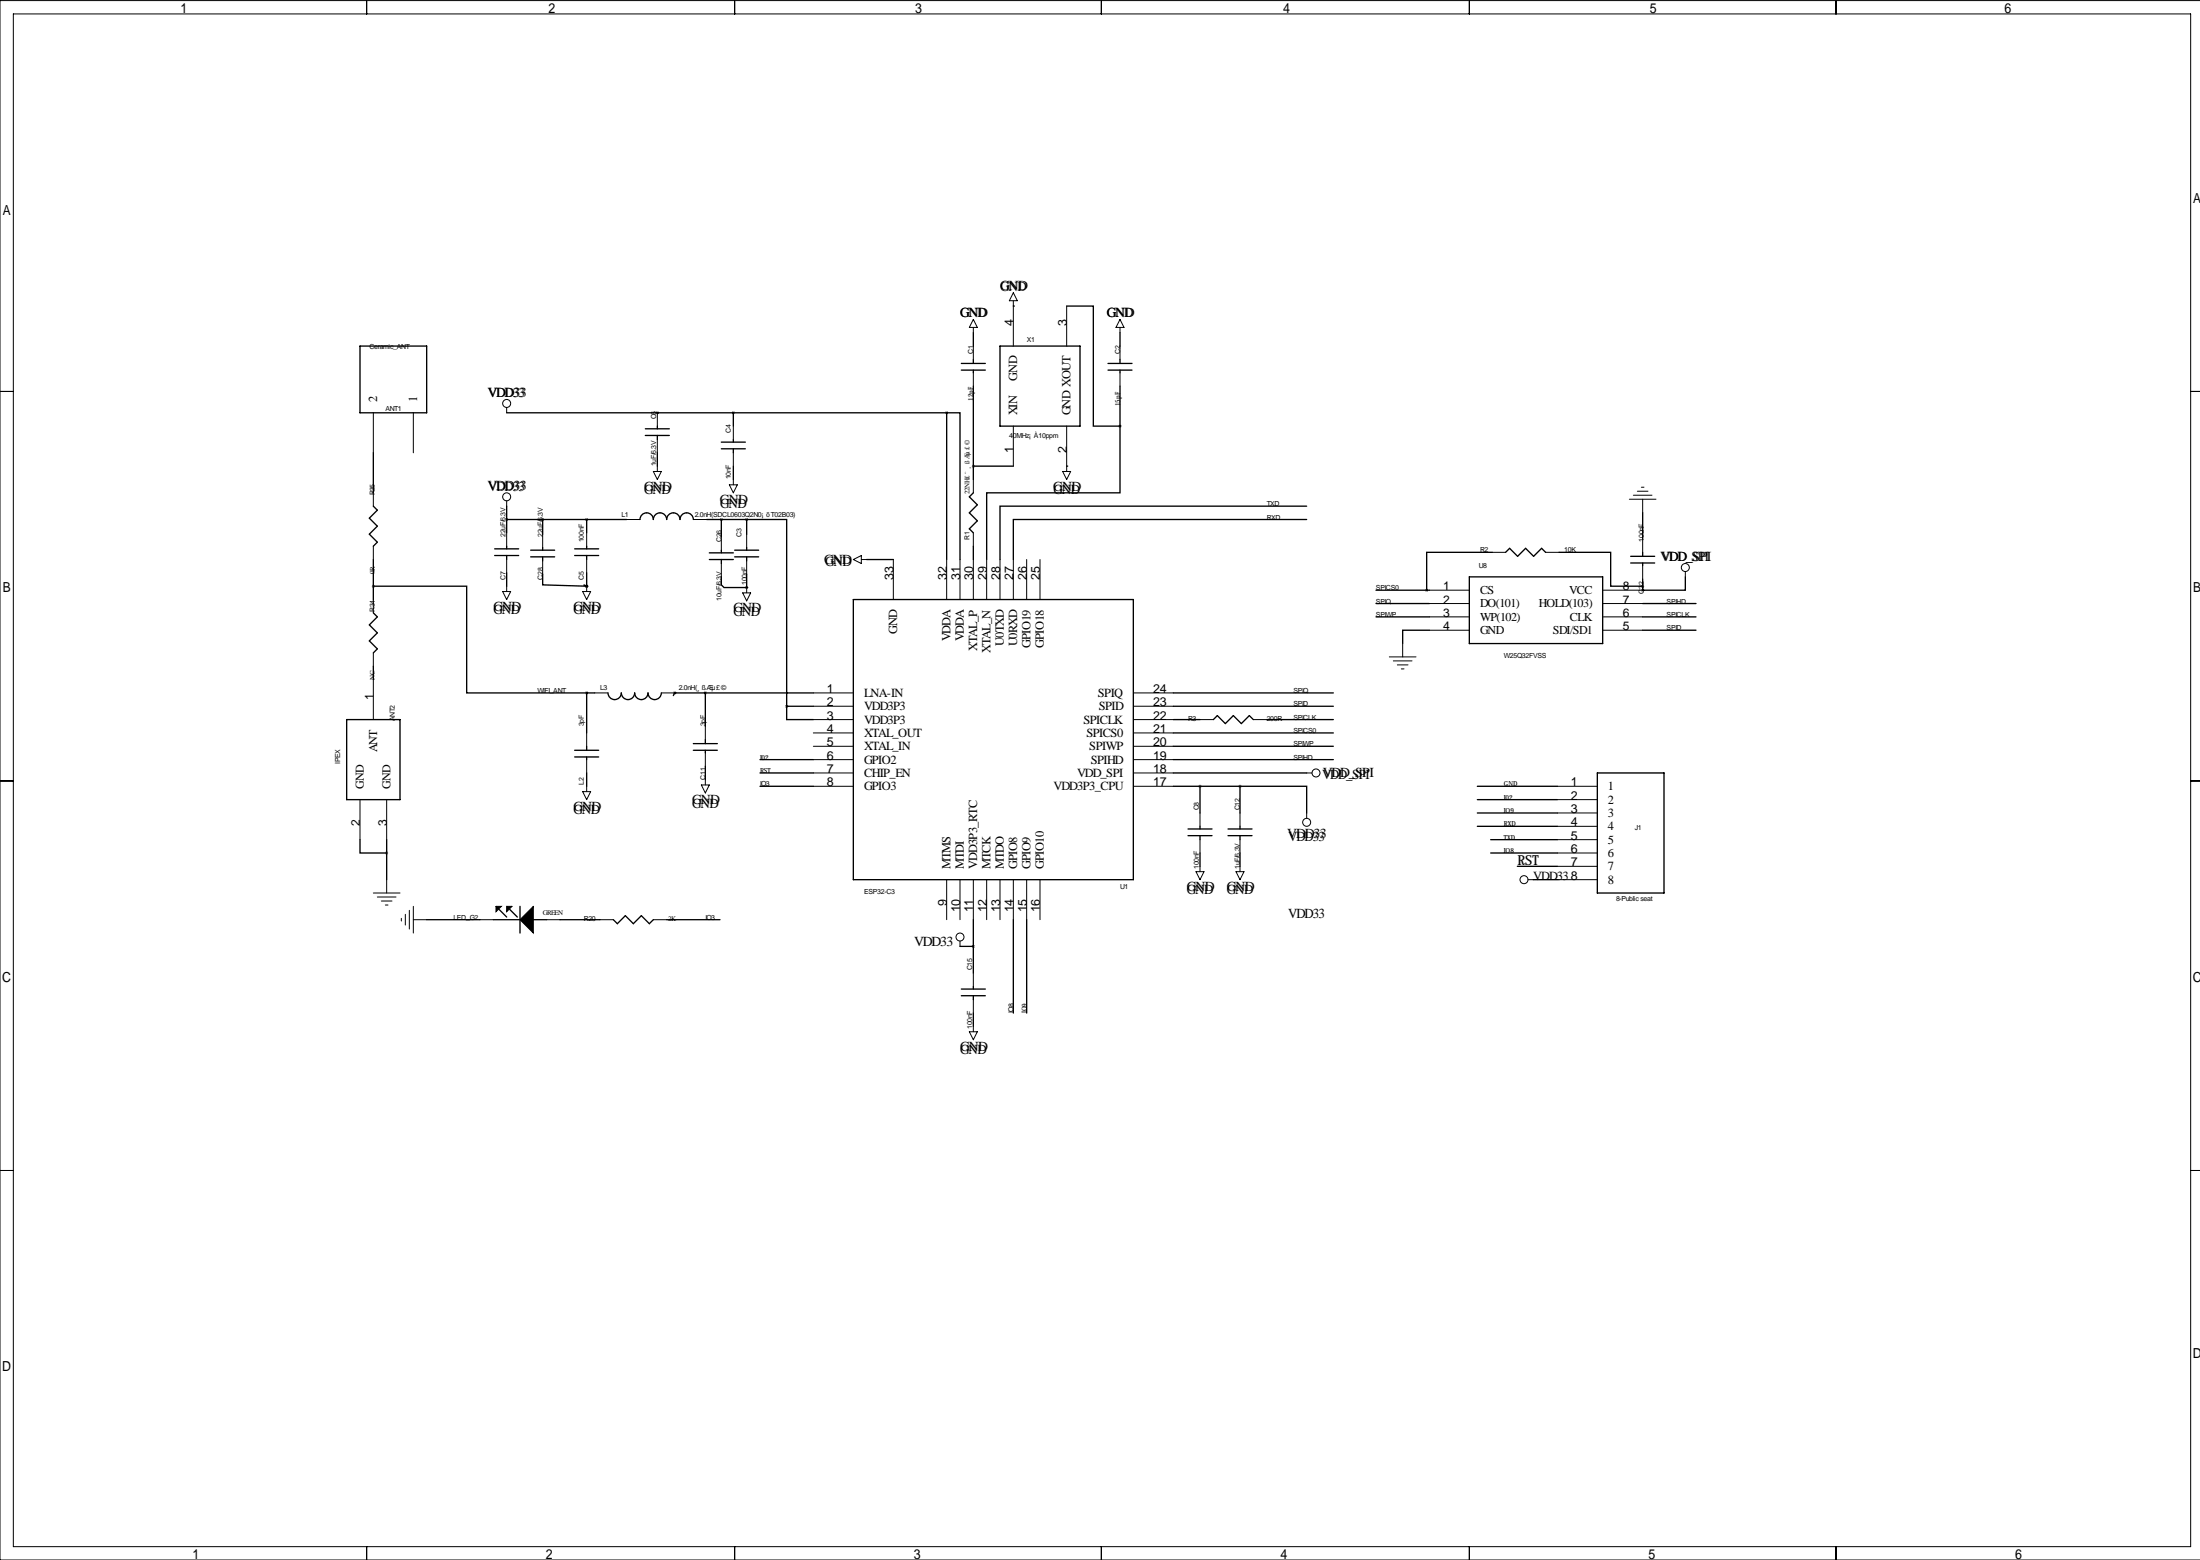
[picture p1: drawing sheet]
<svg xmlns="http://www.w3.org/2000/svg" width="419mm" height="297mm" viewBox="0 0 419 297" stroke-linecap="round" stroke-linejoin="round" font-family="sans-serif">
<g fill="none" stroke="#000" stroke-width=".19">
<path d="M2.5 2.7h414.8v291.8h-414.8zM69.8 .1v2.6M140 .1v2.6M209.8 .1v2.6M279.9 .1v2.6M349.8 .1v2.6M419.1 .1h-419.1v296.9h419.1M193 57.3v8.6M193 55.7l.8 1.6h-1.5zM203.2 58.3v7.6M0 74.5h2.5M71.1 78.6v7.6"/>
<path d="M78.7 78.6v7.6M96.5 77.6v1M125.2 78.6v2.5M185.4 62.3v1.1M185.4 65.9v2.5M185.4 71v2.5M185.4 60.8l.8 1.5h-1.5zM213.4 62.3v1.1M213.4 65.9v2.5M213.4 71v2.5M213.4 60.8l.7 1.5h-1.5zM417.3 74.5h1.8"/>
<path d="M71.1 93.8v2.6M96.5 95.4v1M119.4 98.9h2.5M124.5 89.8h1.5l-.8 1.5zM125.2 83.7v2.5M125.2 88.8v1M132.1 98.9h2.5M138.9 92.3h1.6l-.8 1.5zM139.7 81.1v2.6M139.7 86.2v2.6M139.7 91.3v1M185.4 91.3v2.5"/>
<path d="M193 81.1v7.7M202.4 89.8h1.6l-.8 1.5zM203.2 81.1v8.7M310.4 95.1h5.1M311.1 94.3h3.6M311.9 93.5h2M312.7 92.8h.5M312.9 95.1v2.5M71.1 104v2.5M71.1 114.2v2.5M95.8 112.6h1.5l-.8 1.6zM96.5 101.5v2.5"/>
<path d="M96.5 106.5v2.6M96.5 111.6v1M103.4 101.7v2.6M103.4 106.8v2.5M111 112.6h1.5l-.7 1.6zM111.8 101.5v2.5M111.8 106.5v2.6M111.8 111.6v1M137.4 102.2v2.6M137.4 107.3v2.5M141.5 112.9h1.5l-.8 1.5zM142.2 101.7v2.6"/>
<path d="M142.2 106.8v2.5M142.2 111.9v1M162.6 106.5l1.5-.7v1.5zM164.1 106.5h1M170.2 106.5v7.7M180.3 106.5v7.7M182.9 106.5v7.7M185.4 101.5v2.5M185.4 106.5v7.7M188 106.5v7.7M190.5 106.5v7.7M193 106.5v7.7"/>
<path d="M195.6 106.5v7.7M198.1 106.5v7.7M272.3 112.4h7.6M272.3 114.9h7.6M272.3 117.5h7.6M284.3 105.2h2.5M294.4 105.2h2.6M305.3 112.4h7.6M305.3 114.9h7.6M305.3 117.5h7.6M312.9 102.6v2.6M312.9 107.7v2.5"/>
<path d="M321.1 108.8v1M71.1 124.3v2.6M71.1 129.4v7.6M111.8 139.6v2.5M113.3 131.9h2.5M126 131.9h2.5M134.4 138.3v2.5M154.9 137h7.7M154.9 131.9h7.7M154.9 134.5h7.7M154.9 139.6h7.7M215.9 137h7.6"/>
<path d="M215.9 131.9h7.6M215.9 134.5h7.6M215.9 139.6h7.6M228.6 137h2.5M238.8 137h2.5M264.7 125.1h5M265.4 125.8h3.6M266.2 126.6h2M267 127.4h.5M267.2 122.5v2.6M272.3 120h7.6M305.3 120h7.6"/>
<path d="M0 148.7h2.5M68.6 152.3v7.6M73.7 152.3v7.6M111 150.7h1.5l-.7 1.6zM111.8 144.6v2.6M111.8 149.7v1M133.6 149.5h1.5l-.7 1.5zM134.4 143.4v2.5M134.4 148.4v1.1M154.9 149.7h7.7M154.9 147.2h7.7M154.9 144.6h7.7"/>
<path d="M154.9 142.1h7.7M215.9 149.7h7.6M215.9 147.2h7.6M215.9 144.6h7.6M215.9 142.1h7.6M228.6 154.8v2.5M228.6 159.9v2.5M236.2 154.8v2.5M236.2 159.9v2.5M248.9 147.2h1M248.9 154.8v1M296.7 149.7h7.6"/>
<path d="M296.7 152.3h7.6M296.7 154.8h7.6M296.7 157.3h7.6M296.7 159.9h7.6M417.3 148.7h1.8M71.1 170h5.1M71.9 170.8h3.5M72.6 171.6h2.1M73.4 172.3h.5M73.7 167.5v2.5M76.5 174.9v.5M77.2 174.1v2"/>
<path d="M78 173.3v3.6M78.7 175.1h2.6M78.7 172.6v5.1M91.4 175.1h2.6M104.1 175.1h2.6M114.3 175.1h2.5M124.5 175.1h2.5M180.3 167.5v7.6M182.9 167.5v7.6M182.9 179.2v1M185.4 167.5v7.6M188 167.5v7.6"/>
<path d="M190.5 167.5v7.6M193 167.5v7.6M195.6 167.5v7.6M198.1 167.5v7.6M227.8 166h1.6l-.8 1.5zM228.6 165v1M235.5 166h1.5l-.8 1.5zM236.2 165v1M291.1 167.5h1M296.7 162.4h7.6M296.7 165h7.6M296.7 167.5h7.6"/>
<path d="M184.7 196.5h1.5l-.8 1.5zM185.4 185.3v2.5M185.4 190.4v2.5M185.4 195.4v1.1M0 222.9h2.5M417.3 222.9h1.8M69.8 294.5v2.5M140 294.5v2.5M209.8 294.5v2.5M279.9 294.5v2.5M349.8 294.5v2.5"/>
<circle cx="96.5" cy="76.8" r=".76"/>
<circle cx="96.5" cy="94.6" r=".76"/>
<circle cx="321.1" cy="108.1" r=".76"/>
<circle cx="248.9" cy="156.6" r=".76"/>
<circle cx="250.7" cy="147.2" r=".76"/>
<circle cx="182.9" cy="178.4" r=".76"/>
<circle cx="290.3" cy="167.5" r=".76"/>
</g>
<g fill="none" stroke="#000" stroke-width=".25">
<path d="M193 58.3h.1M203.2 58.3h5.1v22.8h5.1M68.6 65.9h12.7v12.7h-12.7zM96.5 78.6h83.8M125.2 78.6h.1M139.7 78.6v2.5M180.3 78.6h2.6v27.9M180.3 78.6v27.9M183.1 69.2h4.6M183.1 70.5h4.6M185.4 63.4v2.5M185.4 68.4v.8"/>
<path d="M185.4 70.5v.5M185.4 73.5v17.8M190.5 65.9h15.2v15.2h-15.2zM211.1 69.2h4.5M211.1 70.5h4.5M213.4 63.4v2.5M213.4 68.4v.8M213.4 70.5v.5M213.4 73.5v7.6M71.1 96.4l.8 .7-1.5 1.6 1.5 1.5-1.5 1.5 1.5 1.5-.8 .8M71.1 86.2v7.6M96.5 96.4v5.1"/>
<path d="M96.5 98.9h22.9M103.4 98.9v2.8M111.8 98.9v2.6M121.9 98.9a1.27 1.27 0 0 1 1.3-1.3 1.27 1.27 0 0 1 1.3 1.3 1.27 1.27 0 0 1 1.2-1.3 1.27 1.27 0 0 1 1.3 1.3 1.27 1.27 0 0 1 1.3-1.3 1.27 1.27 0 0 1 1.2 1.3 1.27 1.27 0 0 1 1.3-1.3 1.27 1.27 0 0 1 1.3 1.3M122.9 82.9h4.6M122.9 81.6h4.6M125.2 81.1v.5M125.2 82.9v.8M125.2 86.2v2.6M134.6 98.9h7.6M137.4 85.5h4.6M137.4 84.2h4.6"/>
<path d="M137.4 98.9v3.3M139.7 83.7v.5M139.7 85.5v.7M139.7 88.8v2.5M142.2 98.9h7.7v35.6M142.2 98.9v2.8M185.4 93.8l-.7 .8 1.5 1.5-1.5 1.5 1.5 1.6-1.5 1.5 .7 .8M185.4 88.8h7.6M203.2 88.8h.1M213.4 81.1v12.7h-25.4v12.7M248.9 98.9h-55.9v7.6M248.9 96.4h-58.4v10.1"/>
<path d="M312.9 97.6v5M71.1 111.6h17.8v20.3h22.9M71.1 116.7l.8 .8-1.5 1.5 1.5 1.5-1.5 1.5 1.5 1.6-.8 .7M71.1 106.5v7.7M94.2 105.8h4.6M94.2 104.5h4.6M96.5 104v.5M96.5 105.8v.7M96.5 109.1v2.5M101.1 106h4.6M101.1 104.8h4.6M103.4 109.3v2.1l8.4 .2"/>
<path d="M103.4 104.3v.5M103.4 106v.8M109.5 105.8h4.5M109.5 104.5h4.5M111.3 111.4l.5 .2M111.8 111.6h.1M111.8 104v.5M111.8 105.8v.7M111.8 109.1v2.5M135.1 106.5h4.6M135.1 105.3h4.6M137.4 109.8v1.6l.5 .5h4.3"/>
<path d="M137.4 104.8v.5M137.4 106.5v.8M140 106h4.5M140 104.8h4.5M142.2 111.9h.1M142.2 104.3v.5M142.2 106v.8M142.2 109.3v2.6M162.6 114.2h53.3v53.3h-53.3zM165.1 106.5h5.1M185.4 104v2.5M262.1 117.5h10.2"/>
<path d="M262.1 114.9h10.2M262.1 112.4h10.2M279.9 109.8h25.4v12.7h-25.4zM284.3 105.2h-12.5v7.2M286.8 105.2l.8-.8 1.5 1.5 1.5-1.5 1.6 1.5 1.5-1.5 .7 .8M297 105.2h9.8v6.4h6.1M310.6 105.9h4.6M310.6 107.2h4.6M312.9 112.4h.1M312.9 105.2v.7M312.9 107.2v.5M312.9 110.2v2.2"/>
<path d="M312.9 117.5h10.2M312.9 114.9h10.2M321.1 109.8v2.6h-8.2M66 137h10.2v15.3h-10.2zM71.1 126.9v2.5M111.8 131.9v7.7M111.8 131.9h1.5M115.8 131.9a1.27 1.27 0 0 0 1.3 1.3 1.27 1.27 0 0 0 1.3-1.3 1.27 1.27 0 0 0 1.2 1.3 1.27 1.27 0 0 0 1.3-1.3 1.27 1.27 0 0 0 1.3 1.3 1.27 1.27 0 0 0 1.2-1.3 1.27 1.27 0 0 0 1.3 1.3 1.27 1.27 0 0 0 1.3-1.3M128.5 131.9h.1M128.5 131.9h26.4M128.5 131.9l-.2 .5M134.4 131.9v6.4"/>
<path d="M149.9 134.5v2.5h5M149.9 134.5h5M223.5 137h5.1M223.5 134.5h30.5M223.5 131.9h30.5M223.5 139.6h30.5M231.1 137l.8-.7 1.5 1.5 1.5-1.5 1.6 1.5 1.5-1.5 .8 .7M241.3 137h12.7M272.3 120h-5.1v2.5M312.9 120h10.2M68.6 159.9v2.5h5.1M73.7 159.9v7.6"/>
<path d="M109.5 142.9h4.5M109.5 144.1h4.5M111.8 142.1v.8M111.8 144.1v.5M111.8 147.2v2.5M132.1 142.9h4.6M132.1 141.6h4.6M134.4 140.8v.8M134.4 142.9v.5M134.4 145.9v2.5M144.8 147.2h10.1M144.8 149.7h10.1"/>
<path d="M144.8 144.6h10.1M223.5 147.2h25.4M223.5 149.7h12.7M223.5 144.6h30.5M223.5 142.1h30.5M226.3 159.1h4.6M226.3 157.8h4.6M228.6 149.7v5.1M228.6 157.3v.5M228.6 159.1v.8M233.9 159.1h4.6M233.9 157.8h4.6"/>
<path d="M236.2 149.7h12.7v5.1M236.2 149.7v5.1M236.2 157.3v.5M236.2 159.1v.8M281.4 152.3h15.3M281.4 149.7h15.3M281.4 157.3h15.3M281.4 154.8h15.3M284 159.9h12.7M304.3 147.2h12.7v22.8h-12.7zM81.3 175.1h10.1M94 175.1h5.1"/>
<path d="M95 173.1l1.5 1.5M97 173.1l1.6 1.5M99.1 172.6v5.1M101.6 175.1h2.5M106.7 175.1h7.6M116.8 175.1l.8 .8 1.5-1.5 1.5 1.5 1.6-1.5 1.5 1.5 .8-.8M127 175.1h10.2M185.4 175.1v10.2M193 175.1v17.8M195.6 175.1v17.8M228.6 162.4v2.6M236.2 162.4v2.6"/>
<path d="M284 162.4h12.7M289.1 165h7.6M292.1 167.5h4.6M182.9 180.2h2.5M183.1 189.6h4.6M183.1 188.3h4.6M185.4 187.8v.5M185.4 189.6v.8M185.4 192.9v2.5"/>
</g>
<path d="M94.5 172.6h1l-1 1zM96.5 172.6h1l-1 1zM99.1 175.1l2.5-2.5v5.1z" fill="#000" stroke="#000" stroke-width=".19"/>
<path d="M142.2 98.9a.05 .05 0 0 0 .1 0 .05 .05 0 0 0-.1 0zM149.8 134.5a.05 .05 0 0 0 .1 0 .05 .05 0 0 0-.1 0zM180.3 78.6a.05 .05 0 0 0 .1 0 .05 .05 0 0 0-.1 0zM213.3 81.1a.05 .05 0 0 0 .1 0 .05 .05 0 0 0-.1 0zM111.7 98.9a.05 .05 0 0 0 .1 0 .05 .05 0 0 0-.1 0zM73.6 162.4a.05 .05 0 0 0 .1 0 .05 .05 0 0 0-.1 0zM111.7 131.9a.05 .05 0 0 0 .1 0 .05 .05 0 0 0-.1 0zM134.3 131.9a.05 .05 0 0 0 .1 0 .05 .05 0 0 0-.1 0zM111.7 111.6a.05 .05 0 0 0 .1 0 .05 .05 0 0 0-.1 0zM142.2 111.9a.05 .05 0 0 0 .1 0 .05 .05 0 0 0-.1 0zM111.7 111.6a.05 .05 0 0 0 .1 0 .05 .05 0 0 0-.1 0z" fill="#000" stroke="#000" stroke-width=".51"/>
<g font-size="2.6">
<text x="34.4" y="2.6">1</text>
<text x="104.5" y="2.6">2</text>
<text x="174.3" y="2.6">3</text>
<text x="244.4" y="2.6">4</text>
<text x="314.3" y="2.6">5</text>
<text x="381.9" y="2.6">6</text>
<text x=".5" y="40.9">A</text>
<text x="417.8" y="38.6">A</text>
<text x="190.5" y="55.2">GND</text>
<text x="182.9" y="60.3">GND</text>
<text x="210.8" y="60.3">GND</text>
<text x="92.8" y="75.6">VDD33</text>
<text x="92.8" y="93.3">VDD33</text>
<text x="122.7" y="93.5">GND</text>
<text x="122.7" y="94.1">GND</text>
<text x="200.7" y="93.5">GND</text>
<text x="200.7" y="94.1">GND</text>
<text x="137.2" y="96">GND</text>
<text x="137.2" y="96.6">GND</text>
<text x="157" y="107.4">GND</text>
<text x="316.3" y="106.8">VDD_SPI</text>
<text x=".5" y="112.8">B</text>
<text x="417.8" y="112.8">B</text>
<text x="94" y="116.3">GND</text>
<text x="94" y="117">GND</text>
<text x="109.2" y="116.3">GND</text>
<text x="109.3" y="117">GND</text>
<text x="139.7" y="116.6">GND</text>
<text x="139.8" y="117.2">GND</text>
<text x="251.9" y="148.3">VDD_SPI</text>
<text x="109.2" y="154.4">GND</text>
<text x="109.3" y="155.1">GND</text>
<text x="131.8" y="153.2">GND</text>
<text x="131.9" y="153.8">GND</text>
<text x="245.2" y="159.5">VDD33</text>
<text x="245.4" y="160.1">VDD33</text>
<text x="289.1" y="164.7">RST</text>
<text x="226.1" y="169.7">GND</text>
<text x="226.1" y="170.3">GND</text>
<text x="233.7" y="169.7">GND</text>
<text x="233.7" y="170.3">GND</text>
<text x="245.4" y="174.7">VDD33</text>
<text x="174.1" y="180.2">VDD33</text>
<text x=".4" y="187">C</text>
<text x="417.7" y="187">C</text>
<text x="182.9" y="200.2">GND</text>
<text x="182.9" y="200.8">GND</text>
<text x=".4" y="261.1">D</text>
<text x="417.7" y="258.6">D</text>
<text x="36.7" y="296.9">1</text>
<text x="104" y="296.9">2</text>
<text x="174.1" y="296.9">3</text>
<text x="243.9" y="296.9">4</text>
<text x="314" y="296.9">5</text>
<text x="383.9" y="296.9">6</text>
</g>
<g font-size="2.4">
<text x="193" y="62.1" transform="rotate(-90 193 62.1)">4</text>
<text x="203.2" y="62.1" transform="rotate(-90 203.2 62.1)">3</text>
<text x="71.9" y="76.6" transform="rotate(-90 71.9 76.6)">2</text>
<text x="79.5" y="76.6" transform="rotate(-90 79.5 76.6)">1</text>
<text x="193.8" y="72.5" transform="rotate(-90 193.8 72.5)">GND</text>
<text x="193.8" y="79.1" transform="rotate(-90 193.8 79.1)">XIN</text>
<text x="204" y="79.1" transform="rotate(-90 204 79.1)">GND XOUT</text>
<text x="193" y="86.2" transform="rotate(-90 193 86.2)">1</text>
<text x="203.2" y="86.2" transform="rotate(-90 203.2 86.2)">2</text>
<text x="170.2" y="110.3" transform="rotate(-90 170.2 110.3)">33</text>
<text x="180.3" y="110.3" transform="rotate(-90 180.3 110.3)">32</text>
<text x="182.9" y="110.3" transform="rotate(-90 182.9 110.3)">31</text>
<text x="185.4" y="110.3" transform="rotate(-90 185.4 110.3)">30</text>
<text x="188" y="110.3" transform="rotate(-90 188 110.3)">29</text>
<text x="190.5" y="110.3" transform="rotate(-90 190.5 110.3)">28</text>
<text x="193" y="110.3" transform="rotate(-90 193 110.3)">27</text>
<text x="195.6" y="110.3" transform="rotate(-90 195.6 110.3)">26</text>
<text x="198.1" y="110.3" transform="rotate(-90 198.1 110.3)">25</text>
<text x="170.9" y="120.8" transform="rotate(-90 170.9 120.8)">GND</text>
<text x="181.1" y="122.1" transform="rotate(-90 181.1 122.1)">VDDA</text>
<text x="183.6" y="122.1" transform="rotate(-90 183.6 122.1)">VDDA</text>
<text x="186.2" y="123.9" transform="rotate(-90 186.2 123.9)">XTAL_P</text>
<text x="188.7" y="124.3" transform="rotate(-90 188.7 124.3)">XTAL_N</text>
<text x="191.3" y="122.9" transform="rotate(-90 191.3 122.9)">U0TXD</text>
<text x="193.8" y="123.1" transform="rotate(-90 193.8 123.1)">U0RXD</text>
<text x="196.3" y="123.4" transform="rotate(-90 196.3 123.4)">GPIO19</text>
<text x="198.9" y="123.4" transform="rotate(-90 198.9 123.4)">GPIO18</text>
<text x="157.5" y="131.9">1</text>
<text x="219.7" y="131.9">24</text>
<text x="157.5" y="134.5">2</text>
<text x="157.5" y="137">3</text>
<text x="164.6" y="132.7">LNA-IN</text>
<text x="164.6" y="135.2">VDD3P3</text>
<text x="164.6" y="137.8">VDD3P3</text>
<text x="206.4" y="137.8">SPICLK</text>
<text x="209.1" y="132.7">SPIQ</text>
<text x="209.3" y="135.2">SPID</text>
<text x="219.7" y="137">22</text>
<text x="219.7" y="134.5">23</text>
<text x="157.5" y="139.6">4</text>
<text x="157.5" y="142.1">5</text>
<text x="164.6" y="140.3">XTAL_OUT</text>
<text x="164.6" y="142.9">XTAL_IN</text>
<text x="207" y="140.3">SPICS0</text>
<text x="207.5" y="142.9">SPIWP</text>
<text x="219.7" y="142.1">20</text>
<text x="219.7" y="139.6">21</text>
<text x="157.5" y="147.2">7</text>
<text x="157.5" y="144.6">6</text>
<text x="157.5" y="149.7">8</text>
<text x="164.6" y="147.9">CHIP_EN</text>
<text x="164.6" y="145.4">GPIO2</text>
<text x="205.2" y="147.9">VDD_SPI</text>
<text x="207.8" y="145.4">SPIHD</text>
<text x="219.7" y="149.7">17</text>
<text x="219.7" y="147.2">18</text>
<text x="219.7" y="144.6">19</text>
<text x="299.3" y="149.7">1</text>
<text x="164.6" y="150.5">GPIO3</text>
<text x="200.7" y="150.5">VDD3P3_CPU</text>
<text x="299.3" y="152.3">2</text>
<text x="299.3" y="154.8">3</text>
<text x="306.3" y="150.5">1</text>
<text x="306.3" y="153">2</text>
<text x="306.3" y="155.6">3</text>
<text x="299.3" y="157.3">4</text>
<text x="299.3" y="159.9">5</text>
<text x="306.3" y="158.1">4</text>
<text x="306.3" y="160.6">5</text>
<text x="181.1" y="165.5" transform="rotate(-90 181.1 165.5)">MTMS</text>
<text x="183.6" y="165.5" transform="rotate(-90 183.6 165.5)">MTDI</text>
<text x="186.2" y="165.5" transform="rotate(-90 186.2 165.5)">VDD3P3_RTC</text>
<text x="188.7" y="165.5" transform="rotate(-90 188.7 165.5)">MTCK</text>
<text x="191.3" y="165.5" transform="rotate(-90 191.3 165.5)">MTDO</text>
<text x="193.8" y="165.5" transform="rotate(-90 193.8 165.5)">GPIO8</text>
<text x="196.3" y="165.5" transform="rotate(-90 196.3 165.5)">GPIO9</text>
<text x="198.9" y="165.5" transform="rotate(-90 198.9 165.5)">GPIO10</text>
<text x="292.1" y="167.5">VDD33</text>
<text x="299.3" y="162.4">6</text>
<text x="299.3" y="165">7</text>
<text x="299.3" y="167.5">8</text>
<text x="306.3" y="163.2">6</text>
<text x="306.3" y="165.7">7</text>
<text x="180.3" y="172.5" transform="rotate(-90 180.3 172.5)">9</text>
<text x="182.9" y="173.7" transform="rotate(-90 182.9 173.7)">10</text>
<text x="185.4" y="173.7" transform="rotate(-90 185.4 173.7)">11</text>
<text x="188" y="173.7" transform="rotate(-90 188 173.7)">12</text>
<text x="190.5" y="173.7" transform="rotate(-90 190.5 173.7)">13</text>
<text x="193" y="173.7" transform="rotate(-90 193 173.7)">14</text>
<text x="195.6" y="173.7" transform="rotate(-90 195.6 173.7)">15</text>
<text x="198.1" y="173.7" transform="rotate(-90 198.1 173.7)">16</text>
<text x="306.3" y="168.3">8</text>
</g>
<g font-size="2.3">
<text x="274.9" y="112.4">1</text>
<text x="281.9" y="113.1">CS</text>
<text x="299" y="113.1">VCC</text>
<text x="309.1" y="112.4">8</text>
<text x="274.9" y="114.9">2</text>
<text x="274.9" y="117.5">3</text>
<text x="281.9" y="115.7">DO(101)</text>
<text x="281.9" y="118.2">WP(102)</text>
<text x="293.2" y="115.7">HOLD(103)</text>
<text x="299.1" y="118.2">CLK</text>
<text x="309.1" y="114.9">7</text>
<text x="309.1" y="117.5">6</text>
<text x="274.9" y="120">4</text>
<text x="281.9" y="120.7">GND</text>
<text x="295.8" y="120.7">SDI/SD1</text>
<text x="309.1" y="120">5</text>
<text x="71.1" y="133.2" transform="rotate(-90 71.1 133.2)">1</text>
<text x="71.9" y="143.3" transform="rotate(-90 71.9 143.3)">ANT</text>
<text x="69.3" y="150.2" transform="rotate(-90 69.3 150.2)">GND</text>
<text x="74.4" y="150.2" transform="rotate(-90 74.4 150.2)">GND</text>
<text x="68.6" y="157.2" transform="rotate(-90 68.6 157.2)">2</text>
<text x="73.7" y="157.2" transform="rotate(-90 73.7 157.2)">3</text>
</g>
<g font-size="1.3">
<text x="195.6" y="65.1">X1</text>
<text x="70.4" y="66.4">Ceramic_ANT</text>
<text x="185.4" y="67.4" transform="rotate(-90 185.4 67.4)">C1</text>
<text x="213.4" y="67.4" transform="rotate(-90 213.4 67.4)">C2</text>
<text x="185.4" y="76.3" transform="rotate(-90 185.4 76.3)">12pF</text>
<text x="213.4" y="77.3" transform="rotate(-90 213.4 77.3)">15pF</text>
<text x="73.4" y="78.3">ANT1</text>
<text x="125" y="79.9" transform="rotate(-90 125 79.9)">C6</text>
<text x="139.2" y="82.4" transform="rotate(-90 139.2 82.4)">C4</text>
<text x="192.3" y="83.4">40MHz¡À10ppm</text>
<text x="125" y="88.8" transform="rotate(-90 125 88.8)">1uF/6.3V</text>
<text x="71.4" y="94.3" transform="rotate(-90 71.4 94.3)">R35</text>
<text x="139.2" y="91.3" transform="rotate(-90 139.2 91.3)">10nF</text>
<text x="184.7" y="94.1" transform="rotate(-90 184.7 94.1)">22NH£¨¸ßÆµ£©</text>
<text x="118.4" y="98.4">L1</text>
<text x="132.3" y="98.4">2.0nH(SDCL0603Q2N0¡õT02B03)</text>
<text x="241.3" y="98.9">RXD</text>
<text x="241.3" y="96.4">TXD</text>
<text x="96.3" y="102.2" transform="rotate(-90 96.3 102.2)">22uF/6.3V</text>
<text x="103.4" y="102.2" transform="rotate(-90 103.4 102.2)">22uF/6.3V</text>
<text x="111.3" y="103.2" transform="rotate(-90 111.3 103.2)">100nF</text>
<text x="137.4" y="103.2" transform="rotate(-90 137.4 103.2)">C26</text>
<text x="141.2" y="102.2" transform="rotate(-90 141.2 102.2)">C3</text>
<text x="184.7" y="102.7" transform="rotate(-90 184.7 102.7)">R1</text>
<text x="282" y="105.2">R2</text>
<text x="298" y="105.2">10K</text>
<text x="313.2" y="103.1" transform="rotate(-90 313.2 103.1)">100nF</text>
<text x="71.4" y="109.3" transform="rotate(-90 71.4 109.3)">0R</text>
<text x="96.3" y="110.3" transform="rotate(-90 96.3 110.3)">C7</text>
<text x="103.4" y="110.3" transform="rotate(-90 103.4 110.3)">C28</text>
<text x="111.3" y="110.3" transform="rotate(-90 111.3 110.3)">C5</text>
<text x="142.2" y="111.4" transform="rotate(-90 142.2 111.4)">100nF</text>
<text x="262.1" y="112.4">SPICS0</text>
<text x="281.7" y="108.1">U8</text>
<text x="313.2" y="113" transform="rotate(-90 313.2 113)">C32</text>
<text x="71.4" y="116.4" transform="rotate(-90 71.4 116.4)">R34</text>
<text x="137.4" y="114.4" transform="rotate(-90 137.4 114.4)">10uF/6.3V</text>
<text x="262.1" y="117.5">SPIWP</text>
<text x="262.1" y="114.9">SPIQ</text>
<text x="317.5" y="117.5">SPICLK</text>
<text x="317.5" y="114.9">SPIHD</text>
<text x="286.5" y="125.3">W25Q32FVSS</text>
<text x="317.5" y="120">SPID</text>
<text x="71.4" y="129.4" transform="rotate(-90 71.4 129.4)">NC</text>
<text x="102.4" y="131.9">WIFI_ANT</text>
<text x="114.3" y="131.4">L3</text>
<text x="129.3" y="131.4">2.0nH(¸ßÆµ£©</text>
<text x="246.4" y="131.9">SPIQ</text>
<text x="75.2" y="137.3" transform="rotate(-90 75.2 137.3)">ANT2</text>
<text x="226.3" y="137.3">R3</text>
<text x="241.3" y="137.3">200R</text>
<text x="246.4" y="134.5">SPID</text>
<text x="246.4" y="137">SPICLK</text>
<text x="111.3" y="138.3" transform="rotate(-90 111.3 138.3)">3pF</text>
<text x="134.4" y="138.3" transform="rotate(-90 134.4 138.3)">3pF</text>
<text x="246.4" y="139.6">SPICS0</text>
<text x="246.4" y="142.1">SPIWP</text>
<text x="64.8" y="145.4" transform="rotate(-90 64.8 145.4)">IPEX</text>
<text x="111.3" y="149.5" transform="rotate(-90 111.3 149.5)">L2</text>
<text x="134.4" y="148.4" transform="rotate(-90 134.4 148.4)">C11</text>
<text x="144.8" y="147.2">RST</text>
<text x="144.8" y="144.6">I02</text>
<text x="144.8" y="149.7">IO3</text>
<text x="246.4" y="144.6">SPIHD</text>
<text x="286.5" y="149.7">GND</text>
<text x="228.3" y="154.3" transform="rotate(-90 228.3 154.3)">C8</text>
<text x="236.2" y="154.3" transform="rotate(-90 236.2 154.3)">C12</text>
<text x="286.5" y="152.3">I02</text>
<text x="286.5" y="154.8">IO9</text>
<text x="286.5" y="157.3">RXD</text>
<text x="286.5" y="159.9">TXD</text>
<text x="311.4" y="158.1">J1</text>
<text x="228.3" y="165.5" transform="rotate(-90 228.3 165.5)">100nF</text>
<text x="236.2" y="165.5" transform="rotate(-90 236.2 165.5)">1uF/6.3V</text>
<text x="286.5" y="162.4">IO8</text>
<text x="164.6" y="170.3">ESP32-C3</text>
<text x="213.4" y="169.3">U1</text>
<text x="307.8" y="171.6">8-Public seat</text>
<text x="86.4" y="175.2">LED_G2</text>
<text x="103.4" y="174.2">GREEN</text>
<text x="111.3" y="175.4">R20</text>
<text x="127.3" y="175.4">2K</text>
<text x="134.4" y="175.1">IO3</text>
<text x="185.2" y="184.8" transform="rotate(-90 185.2 184.8)">C15</text>
<text x="185.2" y="195.9" transform="rotate(-90 185.2 195.9)">100nF</text>
<text x="193" y="192.9" transform="rotate(-90 193 192.9)">IO8</text>
<text x="195.6" y="192.9" transform="rotate(-90 195.6 192.9)">IO9</text>
</g>
</svg>
